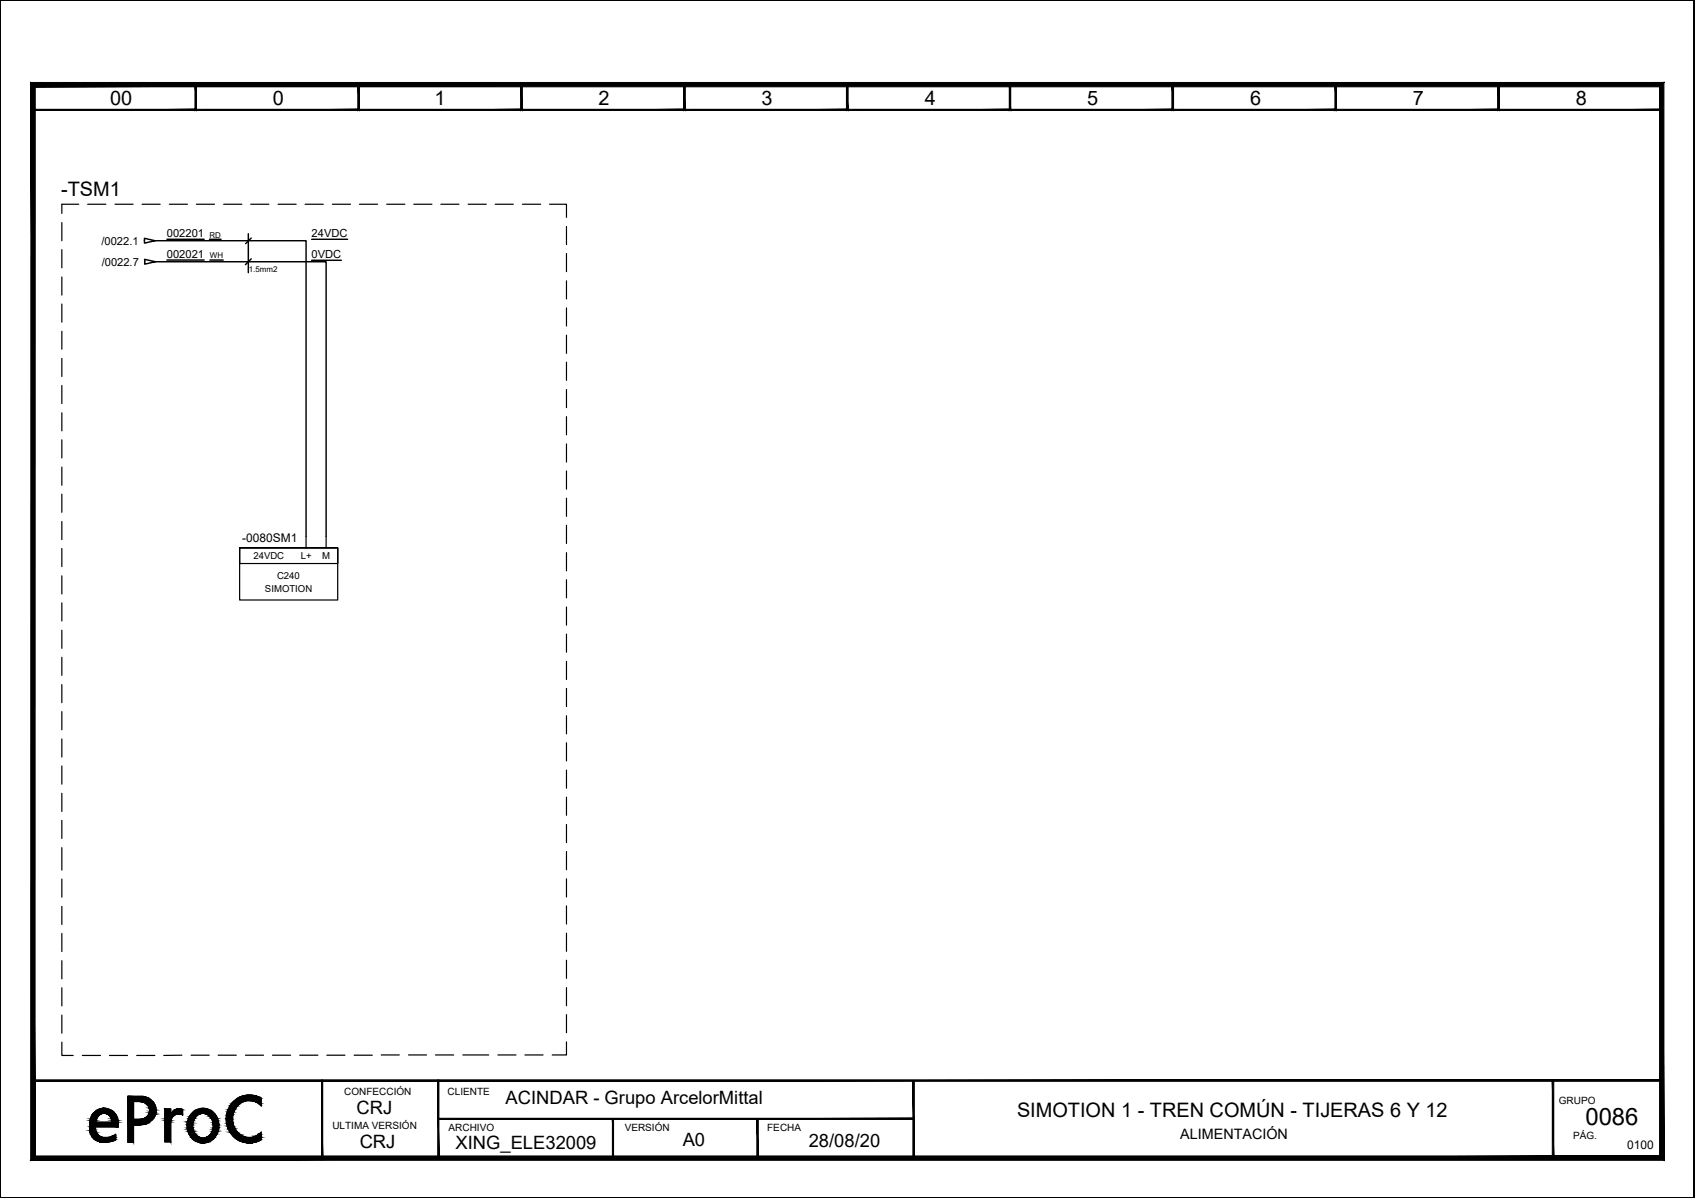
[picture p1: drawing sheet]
<svg xmlns="http://www.w3.org/2000/svg" width="297mm" height="210mm" viewBox="0 0 297 210" stroke-linecap="round" stroke-linejoin="round" font-family="sans-serif">
<!-- layer: eProC - L2 -->
<g fill="#000" stroke="#000" stroke-width=".18">
<path d="M31.2 194.3h.3zM31.7 195.3h.3zM35.1 194.2h1zM43.2 191.9h1.1zM45.3 193.4h.5v.2zM45.5 198.6l.3-.2v.2zM43.2 200.3h1.1z"/>
<path d="M0 0h296.9zM0 .1l296.9-.1z"/>
<path d="M0 0l296.8 .1zM0 0h296.9z"/>
<path d="M5.6 19.4h28.8l-.2-.3zM5.6 19.4l.3-.3h28.3zM5.6 14.7v4.7l.3-.3zM5.6 14.7l.3 .3v4.1zM5.6 14.7l.3 .3 28.5-.3zM5.9 15l28.5-.3-.2 .3zM34.4 14.7l-.2 .3 .2 4.4zM34.2 15l.2 4.4-.2-.3z"/>
<path d="M34.2 19.4h28.8l-.3-.3zM34.2 19.4l.2-.3h28.3zM34.2 14.7v4.7l.2-.3zM34.2 14.7l.2 .3v4.1zM34.2 14.7l.2 .3 28.6-.3zM34.4 15l28.6-.3-.3 .3zM62.7 15l.3 4.4v-4.7zM62.7 15l.3 4.4-.3-.3z"/>
<path d="M62.7 19.4h28.8l-.2-.3zM62.7 19.4l.2-.3h28.4zM62.7 14.7v4.7l.2-.3zM62.7 14.7l.2 .3v4.1zM62.7 14.7l.2 .3 28.6-.3zM62.9 15l28.6-.3-.2 .3zM91.3 15l.2 4.4v-4.7zM91.3 15l.2 4.4-.2-.3z"/>
<path d="M91.3 19.4h28.8l-.3-.3zM91.3 19.4l.2-.3h28.3zM91.3 14.7v4.7l.2-.3zM91.3 14.7l.2 .3v4.1zM91.3 14.7l.2 .3 28.6-.3zM91.5 15l28.6-.3-.3 .3zM119.8 15l.3 4.4v-4.7zM119.8 15l.3 4.4-.3-.3z"/>
<path d="M119.8 19.4h28.8l-.2-.3zM119.8 19.4l.3-.3h28.3zM119.8 14.7v4.7l.3-.3zM119.8 14.7l.3 .3v4.1zM119.8 14.7l.3 .3 28.5-.3zM120.1 15l28.5-.3-.2 .3zM148.6 14.7l-.2 .3 .2 4.4zM148.4 15l.2 4.4-.2-.3z"/>
<path d="M148.3 19.4h28.8l-.2-.3zM148.3 19.4l.3-.3h28.3zM148.3 14.7v4.7l.3-.3zM148.3 14.7l.3 .3v4.1zM148.3 14.7l.3 .3 28.5-.3zM148.6 15l28.5-.3-.2 .3zM177.1 14.7l-.2 .3 .2 4.4zM176.9 15l.2 4.4-.2-.3z"/>
<path d="M176.9 19.4h28.8l-.3-.3zM176.9 19.4l.2-.3h28.3zM176.9 14.7v4.7l.2-.3zM176.9 14.7l.2 .3v4.1zM176.9 14.7l.2 .3 28.6-.3zM177.1 15l28.6-.3-.3 .3zM205.7 14.7l-.3 .3 .3 4.4zM205.4 15l.3 4.4-.3-.3z"/>
<path d="M205.4 19.4h28.8l-.2-.3zM205.4 19.4l.3-.3h28.3zM205.4 14.7v4.7l.3-.3zM205.4 14.7l.3 .3v4.1zM205.4 14.7l.3 .3 28.5-.3zM205.7 15l28.5-.3-.2 .3zM234.2 14.7l-.2 .3 .2 4.4zM234 15l.2 4.4-.2-.3z"/>
<path d="M234 19.4h28.8l-.3-.3zM234 19.4l.2-.3h28.3zM234 14.7v4.7l.2-.3zM234 14.7l.2 .3v4.1zM234 14.7l.2 .3 28.6-.3zM234.2 15l28.6-.3-.3 .3zM262.8 14.7l-.3 .3 .3 4.4zM262.5 15l.3 4.4-.3-.3z"/>
<path d="M262.5 19.4h28.8l-.3-.3zM262.5 19.4l.2-.3h28.3zM262.5 14.7v4.7l.2-.3zM262.5 14.7l.2 .3v4.1zM262.5 14.7l.2 .3 28.6-.3zM262.7 15l28.6-.3-.3 .3zM291.3 14.7l-.3 .3 .3 4.4zM291 15l.3 4.4-.3-.3z"/>
<path d="M296.8 .1v209.7l.1-209.8zM296.9 0v209.9z"/>
<path d="M5.8 189.2v.3l285.4-.3zM5.8 189.5l285.4-.3v.3z"/>
<path d="M15.7 197.5l1 .3v-.3zM15.7 197.5l1 .3h-1z"/>
<path d="M15.7 197.8l1 .2v-.2zM15.7 197.8l1 .2h-1z"/>
<path d="M15.7 198l1.1 .1-.1-.1zM15.7 198l1.1 .1h-1.1z"/>
<path d="M15.7 198.1l1.1 .2v-.2zM15.7 198.1l1.1 .2h-1.1z"/>
<path d="M15.7 198.3l1.2 .1zM15.7 198.3l1.2 .1z"/>
<path d="M15.7 196.3l1.2 .1zM15.7 196.3l1.2 .1z"/>
<path d="M15.7 196.4l1.1 .2 .1-.2zM15.7 196.4l1.1 .2h-1.1z"/>
<path d="M15.7 198.4l1.3 .2-.1-.2zM15.7 198.4l1.3 .2h-1.2z"/>
<path d="M15.8 196.1l1.1 .2v-.2zM15.8 196.1l1.1 .2h-1.2z"/>
<path d="M15.9 195.9l1 .2 .1-.2zM15.9 195.9l1 .2h-1.1z"/>
<path d="M15.8 198.6l1.3 .1zM15.8 198.6l1.3 .1z"/>
<path d="M15.9 195.8h1.2zM15.9 195.8l1.1 .1h-1.1z"/>
<path d="M15.8 198.7l1.4 .2-.1-.2zM15.8 198.7l1.4 .2h-1.2z"/>
<path d="M16 195.6l1.1 .2 .1-.2zM16 195.6l1.1 .2h-1.2z"/>
<path d="M16 198.9l1.4 .2-.2-.2zM16 198.9l1.4 .2h-1.4zM16 199.1h1.4zM16 199.1h1.4z"/>
<path d="M16.1 195.4l1.1 .2 .2-.2zM16.1 195.4l1.1 .2h-1.2z"/>
<path d="M16.1 195.4h1.3zM16.1 195.4h1.3z"/>
<path d="M16 199.1l1.7 .1-.3-.1zM16 199.1l1.7 .1h-1.6z"/>
<path d="M16.2 195.3l1.2 .1 .2-.1zM16.2 195.3l1.2 .1h-1.3z"/>
<path d="M16.1 199.2l1.8 .1zM16.1 199.2l1.8 .1z"/>
<path d="M16.3 195.1l1.3 .2 .3-.2zM16.3 195.1l1.3 .2h-1.4z"/>
<path d="M16.2 199.3h2zM16.2 199.3h2z"/>
<path d="M16.3 195.1h1.8zM16.3 195.1h1.6z"/>
<path d="M18 194.2l.9 .1zM17.5 194.3l.5-.1 .9 .1z"/>
<path d="M16.3 199.3h2.5zM16.3 199.3h2.5z"/>
<path d="M17.5 194.3l1.8 .2-.4-.2zM17.1 194.5l.4-.2 1.8 .2z"/>
<path d="M17.1 194.5l2.7 .2-.5-.2zM16.7 194.7l.4-.2 2.7 .2z"/>
<path d="M17.2 200h2.4zM17.2 200h2.1z"/>
<path d="M16.7 194.7l3.4 .3-.3-.3zM16.3 195l.4-.3 3.4 .3z"/>
<path d="M17 199.9h2.9zM17 199.9l2.6 .1z"/>
<path d="M16.3 195l3.9 .1zM16.3 195l3.9 .1z"/>
<path d="M18.4 195.1h1.8zM18.4 195.1h1.8z"/>
<path d="M18.6 195.1l1.6 .2v-.2zM18.6 195.1l1.6 .2h-1.4z"/>
<path d="M18.8 195.3l1.6 .1-.2-.1zM18.8 195.3l1.6 .1h-1.4z"/>
<path d="M20.2 198.8l.1 .2zM19.8 199l.4-.2 .1 .2z"/>
<path d="M19.8 199l.5 .2v-.2zM19.3 199.2l.5-.2 .5 .2z"/>
<path d="M19.3 199.2l1 .1zM18.8 199.3h1.5z"/>
<path d="M18.8 199.3h1.5zM18.8 199.3h1.5z"/>
<path d="M16.3 199.3l4 .1zM16.3 199.3l4 .1z"/>
<path d="M16.3 199.4l4 .3v-.3zM16.3 199.4l4 .3h-3.7z"/>
<path d="M16.6 199.7h3.7zM16.6 199.7h3.7z"/>
<path d="M16.7 199.7l3.2 .2 .4-.2zM16.7 199.7l3.2 .2h-2.9z"/>
<path d="M19 195.4h1.4zM19 195.4h1.4z"/>
<path d="M19.1 195.4l1.3 .2v-.2zM19.1 195.4l1.3 .2h-1.1z"/>
<path d="M19.3 195.6l1.3 .2-.2-.2zM19.3 195.6l1.3 .2h-1.2z"/>
<path d="M19.4 195.8l1.2 .1zM19.4 195.8l1.2 .1z"/>
<path d="M19.4 195.9l1.2 .2v-.2zM19.4 195.9l1.2 .2h-1.1z"/>
<path d="M19.5 196.1l1.2 .2-.1-.2zM19.5 196.1l1.2 .2h-1.1z"/>
<path d="M19.6 196.3l1.1 .1zM19.6 196.3l1.1 .1z"/>
<path d="M19.6 196.4l1.1 .2v-.2zM19.6 196.4l1.1 .2h-1.1z"/>
<path d="M15.7 196.6l5 .3v-.3zM15.7 196.6l5 .3h-5z"/>
<path d="M15.7 196.9l5 .6v-.6zM15.7 196.9l5 .6h-5z"/>
<path d="M22.4 197.1h1zM22.4 197.1h1z"/>
<path d="M22.4 193l1 3.1v-3.1zM22.4 193l1 3.1h-1z"/>
<path d="M22.4 197.1l1 3.1v-3.1zM22.4 197.1l1 3.1h-1z"/>
<path d="M22.4 192.1l3.1 .1-.5-.1zM22.4 192.1l3.1 .1h-3.1z"/>
<path d="M22.4 197h2.7zM22.4 197l2.2 .1z"/>
<path d="M22.4 192.2l3.6 .2-.5-.2zM22.4 192.2l3.6 .2h-3.6z"/>
<path d="M22.4 196.9l2.7 .1 .6-.1zM22.4 196.9l2.7 .1h-2.7z"/>
<path d="M22.4 192.4l4.1 .4-.5-.4zM22.4 192.4l4.1 .4h-4.1z"/>
<path d="M22.4 196.7l3.3 .2 .5-.2zM22.4 196.7l3.3 .2h-3.3z"/>
<path d="M22.4 192.8l4.4 .2-.3-.2zM22.4 192.8l4.4 .2h-4.4z"/>
<path d="M22.4 196.3l3.8 .4 .4-.4zM22.4 196.3l3.8 .4h-3.8z"/>
<path d="M24.5 193l2.3 .1zM24.5 193l2.3 .1z"/>
<path d="M22.4 196.1l4.2 .2 .2-.2zM22.4 196.1l4.2 .2h-4.2z"/>
<path d="M24.8 193.1h2zM24.8 193.1h2z"/>
<path d="M24.8 196.1h2zM24.5 196.1h2.3z"/>
<path d="M25 193.1h1.9zM25 193.1h1.9z"/>
<path d="M25.1 196h1.7zM24.8 196.1h2z"/>
<path d="M25.1 193.1l1.9 .2-.1-.2zM25.1 193.1l1.9 .2h-1.6z"/>
<path d="M25.3 195.9h1.6zM25.1 196h1.7z"/>
<path d="M25.4 193.3l1.7 .1-.1-.1zM25.4 193.3l1.7 .1h-1.4z"/>
<path d="M25.4 195.9h1.6zM25.3 195.9h1.6z"/>
<path d="M25.7 193.4l1.4 .2v-.2zM25.7 193.4l1.4 .2h-1.4z"/>
<path d="M25.7 195.7l1.3 .2 .1-.2zM25.4 195.9l.3-.2 1.3 .2z"/>
<path d="M25.7 193.6h1.5zM25.7 193.6h1.5z"/>
<path d="M25.9 193.6l1.4 .3-.1-.3zM25.9 193.6l1.4 .3h-1.3z"/>
<path d="M25.9 195.5h1.3zM25.9 195.5h1.3z"/>
<path d="M25.9 195.5l1.2 .2 .1-.2zM25.9 195.5l1.2 .2h-1.4z"/>
<path d="M26 193.9l1.3 .1v-.1zM26 193.9l1.3 .1h-1.2z"/>
<path d="M26 195.3l1.2 .2 .1-.2zM26 195.3l1.2 .2h-1.3z"/>
<path d="M26.1 194l1.2 .2v-.2zM26.1 194l1.2 .2h-1.2z"/>
<path d="M26.1 194.2l1.2 .3v-.3zM26.1 194.2l1.2 .3h-1.1z"/>
<path d="M26.2 194.5h1.2zM26.2 194.5h1.2z"/>
<path d="M26.2 194.7l1.1 .3v-.3zM26.2 194.7l1.1 .3h-1.2zM26.1 195h1.2zM26.1 195h1.2z"/>
<path d="M26.1 195l1.2 .3v-.3zM26.1 195l1.2 .3h-1.3z"/>
<path d="M26.2 194.5l1.1 .2 .1-.2zM26.2 194.5l1.1 .2h-1.1z"/>
<path d="M28.9 194.3l1 .9v-.9zM28.9 194.3l1 .9h-1z"/>
<path d="M28.9 195.2l1 .1zM28.9 195.2l1 .1z"/>
<path d="M28.9 196.6l1 3.5v-3.5zM28.9 196.6l1 3.5h-1z"/>
<path d="M28.9 196.3l1 .3 .1-.3zM28.9 196.3l1 .3h-1z"/>
<path d="M28.9 196.1l1.1 .2v-.2zM28.9 196.1l1.1 .2h-1.1z"/>
<path d="M28.9 195.8l1.1 .3 .1-.3zM28.9 195.8l1.1 .3h-1.1z"/>
<path d="M28.9 195.6l1.2 .2 .2-.2zM28.9 195.6l1.2 .2h-1.2z"/>
<path d="M28.9 195.5l1.4 .1 .2-.1zM28.9 195.5l1.4 .1h-1.4z"/>
<path d="M28.9 195.3l1.6 .2 .2-.2zM28.9 195.3l1.6 .2h-1.6z"/>
<path d="M29.9 195.2l1.1 .1zM29.9 195.2l1.1 .1z"/>
<path d="M28.9 195.3h2.1zM28.9 195.3h1.8z"/>
<path d="M30 195.2h1.2zM30 195.2h1z"/>
<path d="M31.2 194.3h.5zM31 194.3h.7z"/>
<path d="M31 194.3h.8zM30.9 194.3h.9z"/>
<path d="M31.7 195.3h.3zM31.9 195.3l.1 .1z"/>
<path d="M30.9 194.3l1.1 .1zM30.7 194.4h1.3z"/>
<path d="M30.7 194.4l1.3 .1zM30.6 194.5h1.4z"/>
<path d="M30.6 194.5l1.4 .1v-.1zM30.4 194.6l.2-.1 1.4 .1z"/>
<path d="M30.4 194.6l1.6 .2v-.2zM30.2 194.8l.2-.2 1.6 .2z"/>
<path d="M30.2 194.8l1.8 .2v-.2zM30.2 194.8l1.8 .2h-1.9z"/>
<path d="M30.1 195l1.9 .2v-.2zM30.1 195l1.9 .2h-2z"/>
<path d="M31.2 195.2h.8zM31.2 195.2h.8z"/>
<path d="M31.5 195.2l.5 .1zM31.5 195.2l.5 .1z"/>
<path d="M33 196h1.1zM33 196h1.1z"/>
<path d="M32.8 197.1h1zM32.8 197.1h1z"/>
<path d="M32.8 197.1l1 .4v-.4zM32.8 197.1l1 .4h-1z"/>
<path d="M32.8 197.5l1 .2v-.2zM32.8 197.5l1 .2h-1z"/>
<path d="M32.8 196.7l1 .4v-.4zM32.8 196.7l1 .4h-1z"/>
<path d="M32.8 197.7l1.1 .3-.1-.3zM32.8 197.7l1.1 .3h-1z"/>
<path d="M32.9 196.5l.9 .2 .1-.2zM32.9 196.5l.9 .2h-1z"/>
<path d="M32.9 198l1.1 .2-.1-.2zM32.9 198l1.1 .2h-1.1z"/>
<path d="M32.9 196.4l1 .1 .1-.1zM32.9 196.4l1 .1h-1z"/>
<path d="M32.9 198.2l1.1 .1zM32.9 198.2l1.1 .1z"/>
<path d="M33 198.3l1.2 .3-.2-.3zM33 198.3l1.2 .3h-1.1z"/>
<path d="M33 196l1 .4 .1-.4zM33 196l1 .4h-1.1z"/>
<path d="M33.1 198.6l1.2 .2-.1-.2zM33.1 198.6l1.2 .2h-1.2z"/>
<path d="M33.2 195.7l.9 .3 .2-.3zM33.2 195.7l.9 .3h-1.1z"/>
<path d="M33.1 198.8l1.4 .1-.2-.1zM33.1 198.8l1.4 .1h-1.2z"/>
<path d="M33.3 198.9l1.5 .3-.3-.3zM33.3 198.9l1.5 .3h-1.4z"/>
<path d="M33.3 195.5l1 .2 .2-.2zM33.3 195.5l1 .2h-1.1z"/>
<path d="M33.3 195.4h1.3zM33.3 195.5h1.2z"/>
<path d="M33.4 199.2h1.5zM33.4 199.2h1.5z"/>
<path d="M33.5 195.3l1.1 .1 .3-.1zM33.5 195.3l1.1 .1h-1.3z"/>
<path d="M33.4 199.2l1.7 .1zM33.4 199.2l1.7 .1z"/>
<path d="M33.5 199.3l1.9 .1zM33.5 199.3l1.9 .1z"/>
<path d="M33.6 195.1l1.3 .2 .3-.2zM33.6 195.1l1.3 .2h-1.4z"/>
<path d="M33.6 195.1h2zM33.6 195.1h1.6z"/>
<path d="M35.1 194.2l1.5 .2-.5-.2zM34.5 194.4l.6-.2 1.5 .2z"/>
<path d="M34.5 194.4l2.6 .3-.5-.3zM34 194.7l.5-.3 2.6 .3z"/>
<path d="M34.3 200l2.1 .2 .4-.2zM34.3 200l2.1 .2h-1.6z"/>
<path d="M34 194.7l3.5 .3-.4-.3zM34 194.7l3.5 .3h-3.8z"/>
<path d="M33.8 199.7l3 .3 .5-.3zM33.8 199.7l3 .3h-2.5z"/>
<path d="M33.7 195l3.8 .1zM33.7 195l3.8 .1z"/>
<path d="M35.6 195.1h2zM35.6 195.1h2z"/>
<path d="M33.6 199.4l3.7 .3 .2-.3zM33.6 199.4l3.7 .3h-3.5z"/>
<path d="M35.9 195.1l1.8 .2-.1-.2zM35.9 195.1l1.8 .2h-1.5z"/>
<path d="M36.1 199.3h1.5zM35.7 199.4h1.8z"/>
<path d="M36.2 195.3l1.6 .1-.1-.1zM36.2 195.3l1.6 .1h-1.3z"/>
<path d="M36.2 199.2h1.5zM36.1 199.3h1.5z"/>
<path d="M36.4 199.2h1.3zM36.2 199.2h1.5z"/>
<path d="M36.5 195.4l1.3 .1zM36.5 195.4l1.3 .1z"/>
<path d="M36.6 195.5l1.4 .2-.2-.2zM36.6 195.5l1.4 .2h-1.2z"/>
<path d="M36.7 198.9l1 .3 .2-.3zM36.4 199.2l.3-.3 1 .3z"/>
<path d="M36.8 195.7l1.3 .3-.1-.3zM36.8 195.7l1.3 .3h-1.1z"/>
<path d="M36.8 198.8l1.1 .1 .1-.1zM36.8 198.8l1.1 .1h-1.2z"/>
<path d="M36.9 198.6l1.1 .2 .1-.2zM36.9 198.6l1.1 .2h-1.2z"/>
<path d="M37 196h1.1zM37 196h1.1z"/>
<path d="M37 196l1.2 .4-.1-.4zM37 196l1.2 .4h-1z"/>
<path d="M37.1 198.3l1 .3 .1-.3zM37.1 198.3l1 .3h-1.2z"/>
<path d="M37.2 196.4l1.1 .1-.1-.1zM37.2 196.4l1.1 .1h-1z"/>
<path d="M37.2 198.2h1zM37.2 198.2l1 .1h-1.1z"/>
<path d="M37.3 196.5l1 .2v-.2zM37.3 196.5l1 .2h-1z"/>
<path d="M37.3 198l.9 .2 .1-.2zM37.3 198l.9 .2h-1z"/>
<path d="M37.3 196.7l1.1 .4-.1-.4zM37.3 196.7l1.1 .4h-1.1z"/>
<path d="M37.3 197.1h1.1zM37.3 197.1h1.1z"/>
<path d="M37.3 197.1l1.1 .4v-.4zM37.3 197.1l1.1 .4h-1.1z"/>
<path d="M37.3 197.5l1.1 .2v-.2zM37.3 197.5l1.1 .2h-1.1z"/>
<path d="M37.3 197.7l1 .3 .1-.3zM37.3 197.7l1 .3h-1z"/>
<path d="M39.6 196.1l1.2 .6v-.6zM39.6 196.1l1.2 .6h-1.1z"/>
<path d="M39.7 195.4l1.1 .7v-.7zM39.7 195.4l1.1 .7h-1.2z"/>
<path d="M39.7 196.7l1.2 .2-.1-.2zM39.7 196.7l1.2 .2h-1.2z"/>
<path d="M39.7 195.3l1.1 .1 .1-.1zM39.7 195.3l1.1 .1h-1.1z"/>
<path d="M39.7 196.9l1.3 .4-.1-.4zM39.7 196.9l1.3 .4h-1.2z"/>
<path d="M39.8 194.8l1.1 .5 .1-.5zM39.8 194.8l1.1 .5h-1.2z"/>
<path d="M39.8 197.3l1.3 .4-.1-.4zM39.8 197.3l1.3 .4h-1.2z"/>
<path d="M39.9 194.5l1.1 .3 .1-.3zM39.9 194.5l1.1 .3h-1.2z"/>
<path d="M39.9 197.7l1.4 .2-.2-.2zM39.9 197.7l1.4 .2h-1.3z"/>
<path d="M40 194.3l1.1 .2 .2-.2zM40 194.3l1.1 .2h-1.2z"/>
<path d="M40 197.9l1.6 .5-.3-.5zM40 197.9l1.6 .5h-1.3zM40.3 198.4h1.3zM40.3 198.4h1.3z"/>
<path d="M40.3 193.8l1 .5 .3-.5zM40.3 193.8l1 .5h-1.3z"/>
<path d="M40.3 198.4l1.8 .4-.5-.4zM40.3 198.4l1.8 .4h-1.5z"/>
<path d="M40.6 193.4l1 .4 .5-.4zM40.6 193.4l1 .4h-1.3zM40.3 193.8h1.3zM40.3 193.8h1.3z"/>
<path d="M40.6 198.8l1.8 .2-.3-.2zM40.6 198.8l1.8 .2h-1.6z"/>
<path d="M40.8 193.1l1.3 .3 .3-.3zM40.8 193.1l1.3 .3h-1.5z"/>
<path d="M40.8 199l1.7 .1zM40.8 199l1.7 .1z"/>
<path d="M40.9 193.1h1.6zM40.8 193.1h1.6z"/>
<path d="M40.9 199.1l2.2 .2-.6-.2zM40.9 199.1l2.2 .2h-2z"/>
<path d="M41.1 192.9l1.4 .2 .6-.2zM40.9 193.1l.2-.2 1.4 .2z"/>
<path d="M41.1 199.3h2.6zM41.1 199.3h2.6z"/>
<path d="M41.1 192.8h2.6zM41.1 192.8l2 .1z"/>
<path d="M43.2 191.9l1.4 .1zM42.8 192h1.8z"/>
<path d="M42.8 192l2.2 .1-.4-.1zM42.4 192.1l.4-.1 2.2 .1z"/>
<path d="M42.4 192.1l2.9 .1-.3-.1zM42 192.2l.4-.1 2.9 .1z"/>
<path d="M45.3 193.4l.5 .2zM45.6 193.6h.2v.2z"/>
<path d="M42 192.2l3.8 .2-.5-.2zM41.7 192.4l.3-.2 3.8 .2z"/>
<path d="M42 199.9l3 .1 .3-.1zM42 199.9l3 .1h-2.6z"/>
<path d="M41.7 192.4l4.1 .2v-.2zM41.4 192.6l.3-.2 4.1 .2z"/>
<path d="M41.4 192.6l4.4 .2v-.2zM41.1 192.8l.3-.2 4.4 .2z"/>
<path d="M43.7 192.8l2.1 .1zM43.7 192.8l2.1 .1z"/>
<path d="M44.2 192.9l1.6 .2v-.2zM44.2 192.9l1.6 .2h-1z"/>
<path d="M44.8 193.1l1 .3v-.3zM44.8 193.1l1 .3h-.5z"/>
<path d="M45.5 198.6l.3 .2v-.2zM45.3 198.8l.2-.2 .3 .2z"/>
<path d="M45.3 198.8l.5 .3v-.3zM44.8 199.1l.5-.3 .5 .3z"/>
<path d="M44.8 199.1l1 .2v-.2zM44.2 199.3l.6-.2 1 .2z"/>
<path d="M44.2 199.3h1.6zM43.7 199.3h2.1z"/>
<path d="M41.1 199.3l4.7 .2v-.2zM41.1 199.3l4.7 .2h-4.4z"/>
<path d="M41.4 199.5l4.4 .2v-.2zM41.4 199.5l4.4 .2h-4.1z"/>
<path d="M41.7 199.7l3.6 .2 .5-.2zM41.7 199.7l3.6 .2h-3.3z"/>
<path d="M76.8 195.9v.2l83.3-.2zM76.8 196.1l83.3-.2v.2z"/>
<path d="M.1 0l-.1 209.9zM0 0v209.9z"/>
<path d="M5.4 203.3l285.4-.8h-284.7zM5.4 203.3l285.4-.8 .8 .8zM290.9 15.2l-.1 187.3 .8 .8zM291.6 14.4v188.9l-.7-188.1zM6.2 15.2h284.7l.7-.8zM5.4 14.4h286.2l-285.4 .8zM5.4 14.4l.7 188.1 .1-187.3zM5.4 14.4l.7 188.1-.7 .8z"/>
<path d="M17.8 200.1h.9zM17.8 200.1l.5 .1z"/>
<path d="M17.7 200.1h1.2zM17.7 200.1h1z"/>
<path d="M17.4 200h1.9zM17.4 200l1.5 .1z"/>
<path d="M34.8 200.2l1 .1 .6-.1zM34.8 200.2l1 .1z"/>
<path d="M43.2 200.3h.7zM43.4 200.3h.5z"/>
<path d="M42.8 200.2h1.8zM42.8 200.2l1.5 .1z"/>
<path d="M42.4 200l2.2 .2 .4-.2zM42.4 200l2.2 .2h-1.8z"/>
<path d="M56.3 189.2v13.6h.3zM56.3 189.2h.3v13.6z"/>
<path d="M76.7 189.2v13.6h.2zM76.7 189.2h.2v13.6z"/>
<path d="M107.3 196.1v6.7h.2zM107.3 196.1h.2v6.7z"/>
<path d="M132.6 196.1v6.7h.3zM132.6 196.1h.3v6.7z"/>
<path d="M160 189.3v13.6h.2zM160 189.3h.2v13.6z"/>
<path d="M272 189.3v13.6h.3zM272 189.3h.3v13.6z"/>
<path d="M.1 209.8l296.8 .1zM.1 209.8l296.8 .1h-296.9z"/>
</g>
<g fill="none" stroke="#000" stroke-width=".18">
<path d="M15.7 196.9v1.1M15.7 196.8a2.52 2.52 0 0 1 2.6-2.6 2.52 2.52 0 0 1 2.5 2.6M15.7 197.9a2.36 2.36 0 0 0 2.6 2.3M16.7 197.4a1.71 1.71 0 0 0 1.6 1.9M16.8 196.6h2.8M16.9 196.6a1.38 1.38 0 0 1 1.4-1.6 1.38 1.38 0 0 1 1.3 1.6M20.3 198.8v.9M20.3 198.7l-1.2 .5-.9 .1M20.3 199.7l-1.2 .4h-.9M20.7 196.9v.6h-4M23.4 192.1h-1v8.1h1v-3.1h1.2M23.4 193v3.1"/>
<path d="M24.5 193h-1.1v3.1h1.1M24.5 193a1.55 1.55 0 0 1 1.7 1.6 1.55 1.55 0 0 1-1.7 1.5M24.6 197.1a2.5 2.5 0 0 0 2.5-1.5 2.5 2.5 0 0 0-.5-2.8l-1-.6-.6-.1h-2.6v5M29.9 195.3v-1h-1v5.8h1v-3.5M30 195.2a1.55 1.55 0 0 1 2-.8v1M32 195.4a1.38 1.38 0 0 0-2 1.2M33.8 194.8a2.8 2.8 0 0 1 3.1-.3 2.8 2.8 0 0 1 1.5 2.7 2.83 2.83 0 0 1-2.8 3.1 2.83 2.83 0 0 1-2.8-3.1 3.2 3.2 0 0 1 1-2.4zM34.3 195.7a1.71 1.71 0 0 1 1.8-.5 1.71 1.71 0 0 1 1.2 1.5 1.98 1.98 0 0 1-2.2 2.6 2.3 2.3 0 0 1-.8-3.6zM45.8 193.8v-1.4a4.1 4.1 0 0 0-6.2 3.6 4.1 4.1 0 0 0 6.2 3.7v-1.3M45.8 193.7a2.91 2.91 0 0 0-3.4-.6 2.91 2.91 0 0 0-1.6 2.9 2.93 2.93 0 0 0 1.7 3 2.93 2.93 0 0 0 3.3-.7"/>
</g>
<g fill="none" stroke="#000" stroke-width=".21">
<path d="M10.8 39v3.2M13.8 35.8h-3v1.6M15.4 35.8h3.1M20.2 35.8h3.1M24.9 35.8h3.2M29.7 35.8h3.2M34.4 35.8h3.2M39.2 35.8h3.2M43.9 35.8h3.2M48.7 35.8h3.2M53.5 35.8h3.1M58.3 35.8h3.1"/>
<path d="M63 35.8h3.2M67.8 35.8h3.2M72.5 35.8h3.2M77.3 35.8h3.1M82 35.8h3.2M86.8 35.8h3.2M91.6 35.8h3.1M96.3 35.8h3v2.3M99.3 39.7v3.2M10.8 43.7v3.2M10.8 48.5v3.2M10.8 53.3v3.1"/>
<path d="M10.8 58.1v3.1M99.3 44.4v3.2M99.3 49.2v3.2M99.3 53.9v3.2M99.3 58.7v3.2M10.8 62.8v3.2M10.8 67.5v3.2M10.8 72.3v3.2M10.8 77.1v3.1M99.3 63.5v3.1M99.3 68.3v3.1M99.3 73v3.2"/>
<path d="M99.3 77.8v3.2M10.8 81.8v3.2M10.8 86.6v3.2M10.8 91.4v3.1M10.8 96.1v3.2M42 96v2.7h17.2v-2.7h-17.2h17.2v9.1h-17.2zM53.6 94v2M57.1 94v2M99.3 82.5v3.2M99.3 87.3v3.2M99.3 92v3.2M99.3 96.8v3.2"/>
<path d="M10.8 100.9v3.2M10.8 105.6v3.2M10.8 110.4v3.2M10.8 115.2v3.1M10.8 119.9v3.2M99.3 101.6v3.1M99.3 106.4v3.1M99.3 111.1v3.2M99.3 115.9v3.2M10.8 124.7v3.2M10.8 129.5v3.1M10.8 134.2v3.2"/>
<path d="M10.8 139v3.2M99.3 120.6v3.2M99.3 125.4v3.2M99.3 130.1v3.2M99.3 134.9v3.2M99.3 139.7v3.1M10.8 148.5v4M10.8 143.7v3.2M10.8 154v3.2M10.8 158.8v3.2M99.3 144.5v3.1M99.3 149.2v3.2"/>
<path d="M99.3 154v3.2M99.3 158.7v3.2M10.8 163.5v3.2M10.8 168.3v3.2M10.8 173.1v3.1M10.8 177.9v3.1M99.3 163.5v3.2M99.3 168.2v3.2M99.3 173v3.2M99.3 177.8v3.1M10.8 182.6v2.3h2M14.4 184.9h3.2"/>
<path d="M19.2 184.9h3.2M24 184.9h3.1M31.9 184.9h-3.2M33.5 184.9h3.2M38.2 184.9h3.2M43 184.9h3.2M47.8 184.9h3.1M52.5 184.9h3.2M57.3 184.9h3.2M62.1 184.9h3.1M66.8 184.8h3.2M71.6 184.8h3.2"/>
<path d="M76.3 184.8h3.2M81.1 184.8h4.5M87.2 184.8h3.2M92 184.8h3.2M99.3 182.6v2.2h-2.5"/>
</g>
<!-- layer: Referencias eProC -->
<path d="M25.3 41.8l1.9 .4-1.9 .4zM25.4 45.4l1.8 .5-1.8 .4z" fill="none" stroke="#000" stroke-width=".25"/>
<!-- layer: Cables eProC -->
<path d="M27.2 42.2h26.4v51.8M27.2 45.9h29.9v48.1M29.3 41.9h6.5M29.3 45.6h6.5M36.7 41.9h2M36.8 45.6h2.3M54.6 41.9h6.3M54.6 45.6h5.2" fill="none" stroke="#000" stroke-width=".25"/>
<!-- layer: TEXTOS -->
<path d="M43.5 41v6.8M44 45.4l-1 1M44 41.7l-.9 1" fill="none" stroke="#000" stroke-width=".25"/>
<text font-size="4.2" x="277.8" y="197.1">0086</text>
<g font-size="3.5">
<text x="19.3" y="18.3">00</text>
<text x="47.8" y="18.3">0</text>
<text x="76.1" y="18.4">1</text>
<text x="104.9" y="18.4">2</text>
<text x="133.4" y="18.3">3</text>
<text x="162.1" y="18.4">4</text>
<text x="190.5" y="18.3">5</text>
<text x="219.1" y="18.3">6</text>
<text x="247.6" y="18.4">7</text>
<text x="276.1" y="18.3">8</text>
<text x="10.7" y="34.3">-TSM1</text>
<text x="178.2" y="195.7">SIMOTION 1 - TREN COMÚN - TIJERAS 6 Y 12</text>
</g>
<g font-size="3.2">
<text x="62.5" y="195.2">CRJ</text>
<text x="88.6" y="193.4">ACINDAR - Grupo ArcelorMittal</text>
<text x="63" y="201.1">CRJ</text>
<text x="79.8" y="201.4">XING_ELE32009</text>
<text x="119.6" y="200.8">A0</text>
<text x="141.7" y="200.9">28/08/20</text>
</g>
<text font-size="2.5" x="206.8" y="199.5">ALIMENTACIÓN</text>
<g font-size="2.1">
<text x="42.5" y="94.9">-0080SM1</text>
<text x="285.2" y="201.3">0100</text>
</g>
<g font-size="2">
<text x="29.3" y="41.5">002201</text>
<text x="54.6" y="41.5">24VDC</text>
<text x="17.8" y="42.9">/0022.1</text>
<text x="17.8" y="46.6">/0022.7</text>
<text x="29.3" y="45.2">002021</text>
<text x="54.6" y="45.2">0VDC</text>
</g>
<g font-size="1.8">
<text x="60.3" y="191.8">CONFECCIÓN</text>
<text x="78.4" y="191.8">CLIENTE</text>
<text x="58.3" y="197.9">ULTIMA VERSIÓN</text>
<text x="273.2" y="193.5">GRUPO</text>
<text x="78.6" y="198.2">ARCHIVO</text>
<text x="109.5" y="198.2">VERSIÓN</text>
<text x="134.5" y="198.2">FECHA</text>
<text x="275.7" y="199.5">PÁG.</text>
</g>
<g font-size="1.7">
<text x="44.4" y="98">24VDC</text>
<text x="48.6" y="101.4">C240</text>
<text x="52.7" y="98">L+</text>
<text x="56.5" y="98">M</text>
<text x="46.4" y="103.6">SIMOTION</text>
</g>
<g font-size="1.4">
<text x="36.7" y="41.6">RD</text>
<text x="36.8" y="45.3">WH</text>
<text x="43.6" y="47.6">1.5mm2</text>
</g>
</svg>
